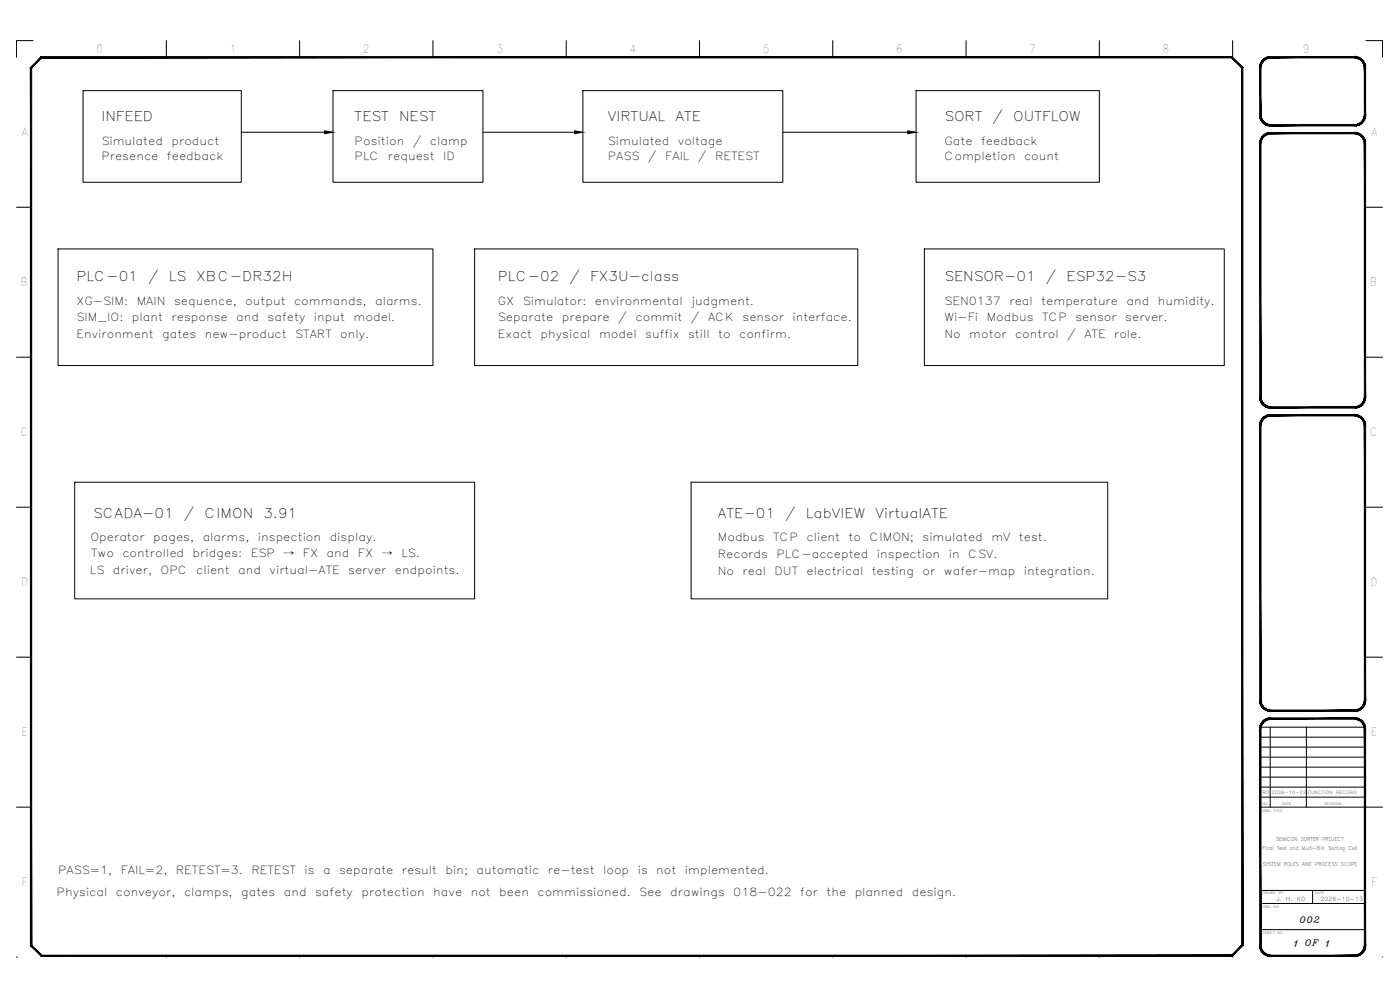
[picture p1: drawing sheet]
<svg xmlns="http://www.w3.org/2000/svg" width="420mm" height="297mm" viewBox="0 0 420 297" stroke-linecap="round" stroke-linejoin="round" font-family="sans-serif">
<g fill="none" stroke="#000" stroke-width=".3">
<path d="M9.9 12.2h-5v5M49.9 12.2v5M89.9 12.2v5M129.9 12.2v5M169.9 12.2v5M209.9 12.2v5M249.9 12.2v5M289.9 12.2v5M329.9 12.2v5M369.9 12.2v5M409.9 12.2h5v5M24.9 27.2h47.5v27.5h-47.5z"/>
<path d="M72.4 39.7h25M99.9 27.2h45v27.5h-45zM144.9 39.7h27.5M174.9 27.2h60v27.5h-60zM234.9 39.7h37.5M274.9 27.2h55v27.5h-55zM372.8 20.3v17.6M4.9 62.2h4.4M17.4 74.7h112.5v35h-112.5zM142.4 74.7h115v35h-115zM277.4 74.7h90v35h-90zM409.9 62.2h5"/>
<path d="M4.9 107.2h4.4M409.9 107.2h5M4.9 152.2h4.4M22.4 144.7h120v35h-120zM207.4 144.7h125v35h-125zM409.9 152.2h5M4.9 197.2h4.4M409.9 197.2h5M378.3 218.2h31.4M381.2 218.2v24M392.1 218.2v24M378.2 239.2h31.4"/>
<path d="M378.3 236.2h31.3M378.3 233.2h31.3M378.3 230.2h31.3M378.3 227.2h31.4M378.3 224.2h31.4M378.3 221.2h31.4M4.9 242.2h4.4M372.8 259.4v24.2M378.2 242.2h31.4M409.9 242.2h5M378.2 278.9h31.4M378.2 271.1h31.4"/>
<path d="M378.2 267.2h31.4M393.9 267.2v3.9M4.9 287.2h.1M49.9 286.8v.4M89.9 286.8v.4M129.9 286.8v.4M169.9 286.8v.4M209.9 286.8v.4M249.9 286.8v.4M289.9 286.8v.4M329.9 286.8v.4M369.9 286.5v.7"/>
<path d="M414.9 287.2h.1"/>
</g>
<g fill="#000" stroke="#000" stroke-width=".3">
<path d="M97.4 39.3l2.5 .4-2.5 .4zM172.4 39.3l2.5 .4-2.5 .4zM272.4 39.3l2.5 .4-2.5 .4z"/>
<path d="M380.9 17h.5v.4zM380.9 17v.4h.5zM380.4 17.2l.5-.2v.4zM380.4 17.2l.1 .3 .4-.1zM379.9 17.3l.5-.1 .1 .3zM379.9 17.3l.2 .4 .4-.2zM379.4 17.6l.5-.3 .2 .4zM379.4 17.6l.3 .3 .4-.2zM379 18l.4-.4 .3 .3zM379 18l.3 .2 .4-.3zM379 18l.3 .2-.6 .2zM378.7 18.4l.3 .2 .3-.4zM378.7 18.4l.3 .2-.6 .2zM378.4 18.8l.4 .2 .2-.4zM378.4 18.8l.4 .2-.6 .3zM378.2 19.3l.4 .1 .2-.4zM378.2 19.3l.4 .1-.5 .4zM378.1 19.8l.4 .1 .1-.5zM378.1 19.8l.4 .1-.5 .4zM378.5 19.9l-.5 .4h.4z"/>
<path d="M381.4 17.4h25.1v-.4zM381.4 17h25.1l-25.1 .4z"/>
<path d="M378 34.5h.4l-.3 .5zM378.4 34.5l-.3 .5 .4-.1zM378.1 35l.4-.1-.3 .6zM378.5 34.9l-.3 .6 .4-.1zM378.2 35.5l.4-.1-.2 .6zM378.6 35.4l-.2 .6 .4-.2zM378.4 36l.4-.2-.1 .6zM378.8 35.8l-.1 .6 .3-.2zM378.7 36.4l.3-.2v.6zM379 36.2v.6l.3-.3zM379 36.8l.3-.3 .1 .7zM379.3 36.5l.1 .7 .3-.4zM379.7 36.8l.2 .6-.5-.2zM379.7 36.8l.2 .6 .2-.3zM380.1 37.1l.3 .5-.5-.2zM380.1 37.1l.3 .5 .1-.3zM380.5 37.3l.4 .5-.5-.2zM380.5 37.3l.4 .5v-.4zM380.9 37.4l.5 .4h-.5zM380.9 37.4l.5 .4v-.4z"/>
<path d="M378 20.3l.4 14.2v-14.2zM378 20.3l.4 14.2h-.4z"/>
<path d="M380.9 39.8h.5v.3zM380.9 39.8v.4l.5-.1zM380.4 39.9l.5-.1v.4zM380.4 39.9l.1 .4 .4-.1zM379.9 40.1l.5-.2 .1 .4zM379.9 40.1l.2 .4 .4-.2zM379.4 40.4l.5-.3 .2 .4zM379.4 40.4l.3 .3 .4-.2zM379 40.7l.4-.3 .3 .3zM379 40.7l.3 .3 .4-.3zM379 40.7l.3 .3-.6 .1zM378.7 41.1l.3 .3 .3-.4zM378.7 41.1l.3 .3-.6 .2zM378.4 41.6l.4 .2 .2-.4zM378.4 41.6l.4 .2-.6 .3zM378.2 42.1l.4 .1 .2-.4zM378.2 42.1l.4 .1-.5 .4zM378.1 42.6h.4l.1-.4zM378.1 42.6h.4l-.5 .5zM378.5 42.6l-.5 .5h.4z"/>
<path d="M381.4 37.8h25.1v-.4zM381.4 37.4h25.1l-25.1 .4z"/>
<path d="M406.5 37.4l.5 .4h-.5zM406.5 37.4l.5 .4v-.4zM407 37.4l.5 .2-.5 .2zM407 37.4l.5 .2-.1-.3zM407.4 37.3l.6 .1-.5 .2zM407.4 37.3l.6 .1-.2-.3zM407.8 37.1l.7 .1-.5 .2zM407.8 37.1l.7 .1-.3-.4zM408.2 36.8h.7l-.4 .4zM408.2 36.8h.7l-.3-.3zM408.6 36.5l.6-.1-.3 .4zM408.9 36.2l-.3 .3 .6-.1zM408.9 36.2l.6-.2-.3 .4zM409.1 35.8l-.2 .4 .6-.2zM409.1 35.8l.6-.3-.2 .5zM409.3 35.4l-.2 .4 .6-.3zM409.3 35.4l.5-.4-.1 .5zM409.4 34.9l-.1 .5 .5-.4zM409.8 34.5v.5l-.4-.1zM409.5 34.5l-.1 .4 .4-.4z"/>
<path d="M409.5 20.3l.3 14.2v-14.2zM409.5 20.3l.3 14.2h-.3z"/>
<path d="M409.8 19.8v.5h-.3zM409.4 19.9l.1 .4 .3-.5zM409.7 19.3l.1 .5-.4 .1zM409.3 19.4l.1 .5 .3-.6zM409.5 18.8l.2 .5-.4 .1zM409.1 19l.2 .4 .2-.6zM409.2 18.4l.3 .4-.4 .2zM408.9 18.6l.2 .4 .1-.6zM408.9 18l.3 .4-.3 .2zM408.9 18l-.3 .2 .3 .4zM408.5 17.6l.4 .4-.3 .2zM408.5 17.6l-.3 .3 .4 .3zM408 17.3l.5 .3-.3 .3zM408 17.3l-.2 .4 .4 .2zM407.5 17.2l.5 .1-.2 .4zM407.5 17.2l-.1 .3 .4 .2zM407 17l.5 .2-.1 .3zM407 17v.4l.4 .1zM406.5 17h.5v.4zM406.5 17v.4h.5z"/>
<path d="M378 43.1l.4 76v-76zM378 43.1l.4 76h-.4z"/>
<path d="M381.4 40.1h25.1v-.3zM381.4 39.8h25.1l-25.1 .3z"/>
<path d="M409.5 43.1l.3 76v-76zM409.5 43.1l.3 76h-.3z"/>
<path d="M409.8 42.6v.5h-.3zM409.4 42.6l.1 .5 .3-.5zM409.7 42.1l.1 .5h-.4zM409.3 42.2l.1 .4 .3-.5zM409.5 41.6l.2 .5-.4 .1zM409.1 41.8l.2 .4 .2-.6zM409.2 41.1l.3 .5-.4 .2zM408.9 41.4l.2 .4 .1-.7zM408.9 40.7l.3 .4-.3 .3zM408.9 40.7l-.3 .3 .3 .4zM408.5 40.4l.4 .3-.3 .3zM408.5 40.4l-.3 .3 .4 .3zM408 40.1l.5 .3-.3 .3zM408 40.1l-.2 .4 .4 .2zM407.5 39.9l.5 .2-.2 .4zM407.5 39.9l-.1 .4 .4 .2zM407 39.8l.5 .1-.1 .4zM407 39.8v.4l.4 .1zM406.5 39.8h.5v.4zM406.5 39.8v.3l.5 .1z"/>
<path d="M378 119.1h.4l-.3 .5zM378.4 119.1l-.3 .5h.4zM378.1 119.6h.4l-.3 .5zM378.5 119.6l-.3 .5 .4-.1zM378.2 120.1l.4-.1-.2 .6zM378.6 120l-.2 .6 .4-.2zM378.4 120.6l.4-.2-.1 .7zM378.8 120.4l-.1 .7 .3-.3zM378.7 121.1l.3-.3v.7zM379 120.8v.7l.3-.3zM379 121.5l.3-.3 .1 .6zM379.3 121.2l.1 .6 .3-.3zM379.7 121.5l.2 .6-.5-.3zM379.7 121.5l.2 .6 .2-.4zM380.1 121.7l.3 .6-.5-.2zM380.1 121.7l.3 .6 .1-.4zM380.5 121.9l.4 .5-.5-.1zM380.5 121.9l.4 .5v-.4zM380.9 122l.5 .4h-.5zM380.9 122l.5 .4v-.4z"/>
<path d="M378 127.7l.4 82.4v-82.4zM378 127.7l.4 82.4h-.4z"/>
<path d="M381.4 122v.4l25.1-.4zM381.4 122.4l25.1-.4v.4z"/>
<path d="M381.4 124.4v.4l25.1-.4zM381.4 124.8l25.1-.4v.4z"/>
<path d="M380.9 124.5l.5-.1v.4zM380.9 124.5v.3h.5zM380.4 124.6l.5-.1v.3zM380.4 124.6l.1 .3 .4-.1zM379.9 124.8l.5-.2 .1 .3zM379.9 124.8l.2 .3 .4-.2zM379.4 125l.5-.2 .2 .3zM379.4 125l.3 .4 .4-.3zM379 125.4l.4-.4 .3 .4zM379 125.4l.3 .3 .4-.3zM379 125.4l.3 .3-.6 .1zM378.7 125.8l.3 .2 .3-.3zM378.7 125.8l.3 .2-.6 .2zM378.4 126.2l.4 .2 .2-.4zM378.4 126.2l.4 .2-.6 .3zM378.2 126.7l.4 .1 .2-.4zM378.2 126.7l.4 .1-.5 .4zM378.1 127.2l.4 .1 .1-.5zM378.1 127.2l.4 .1-.5 .4zM378.5 127.3l-.5 .4h.4z"/>
<path d="M406.5 122l.5 .4h-.5zM406.5 122l.5 .4v-.4zM407 122l.5 .3-.5 .1zM407 122l.5 .3-.1-.4zM407.4 121.9l.6 .2-.5 .2zM407.4 121.9l.6 .2-.2-.4zM407.8 121.7l.7 .1-.5 .3zM407.8 121.7l.7 .1-.3-.3zM408.2 121.5h.7l-.4 .3zM408.2 121.5h.7l-.3-.3zM408.6 121.2l.6-.1-.3 .4zM408.9 120.8l-.3 .4 .6-.1zM408.9 120.8l.6-.2-.3 .5zM409.1 120.4l-.2 .4 .6-.2zM409.1 120.4l.6-.3-.2 .5zM409.3 120l-.2 .4 .6-.3zM409.3 120l.5-.4-.1 .5zM409.4 119.6l-.1 .4 .5-.4zM409.8 119.1v.5h-.4zM409.5 119.1l-.1 .5 .4-.5z"/>
<path d="M409.8 127.2v.5h-.3zM409.4 127.3l.1 .4 .3-.5zM409.7 126.7l.1 .5-.4 .1zM409.3 126.8l.1 .5 .3-.6zM409.5 126.2l.2 .5-.4 .1zM409.1 126.4l.2 .4 .2-.6zM409.2 125.8l.3 .4-.4 .2zM408.9 126l.2 .4 .1-.6zM408.9 125.4l.3 .4-.3 .2zM408.9 125.4l-.3 .3 .3 .3zM408.5 125l.4 .4-.3 .3zM408.5 125l-.3 .4 .4 .3zM408 124.8l.5 .2-.3 .4zM408 124.8l-.2 .3 .4 .3zM407.5 124.6l.5 .2-.2 .3zM407.5 124.6l-.1 .3 .4 .2zM407 124.5l.5 .1-.1 .3zM407 124.5v.3l.4 .1zM406.5 124.4l.5 .1v.3zM406.5 124.4v.4h.5z"/>
<path d="M409.5 127.7l.3 82.4v-82.4zM409.5 127.7l.3 82.4h-.3z"/>
<path d="M378 210.1h.4l-.3 .5zM378.4 210.1l-.3 .5h.4zM378.1 210.6h.4l-.3 .5zM378.5 210.6l-.3 .5 .4-.1zM378.2 211.1l.4-.1-.2 .6zM378.6 211l-.2 .6 .4-.2zM378.4 211.6l.4-.2-.1 .7zM378.8 211.4l-.1 .7 .3-.3zM378.7 212.1l.3-.3v.7zM379 211.8v.7l.3-.3zM379 212.5l.3-.3 .1 .6zM379.3 212.2l.1 .6 .3-.3zM379.7 212.5l.2 .6-.5-.3zM379.7 212.5l.2 .6 .2-.4zM380.1 212.7l.3 .6-.5-.2zM380.1 212.7l.3 .6 .1-.4zM380.5 212.9l.4 .5-.5-.1zM380.5 212.9l.4 .5v-.4zM380.9 213l.5 .4h-.5zM380.9 213l.5 .4v-.4z"/>
<path d="M378 218.7l.4 64.9v-64.9zM378 218.7l.4 64.9h-.4z"/>
<path d="M381.4 213v.4l25.1-.4zM381.4 213.4l25.1-.4v.4z"/>
<path d="M381.4 215.4v.4l25.1-.4zM381.4 215.8l25.1-.4v.4z"/>
<path d="M380.9 215.4h.5v.4zM380.9 215.4v.4h.5zM380.4 215.6l.5-.2v.4zM380.4 215.6l.1 .3 .4-.1zM379.9 215.8l.5-.2 .1 .3zM379.9 215.8l.2 .3 .4-.2zM379.4 216l.5-.2 .2 .3zM379.4 216l.3 .4 .4-.3zM379 216.4l.4-.4 .3 .4zM379 216.4l.3 .3 .4-.3zM379 216.4l.3 .3-.6 .1zM378.7 216.8l.3 .2 .3-.3zM378.7 216.8l.3 .2-.6 .2zM378.4 217.2l.4 .2 .2-.4zM378.4 217.2l.4 .2-.6 .3zM378.2 217.7l.4 .1 .2-.4zM378.2 217.7l.4 .1-.5 .4zM378.1 218.2l.4 .1 .1-.5zM378.1 218.2l.4 .1-.5 .4zM378.5 218.3l-.5 .4h.4z"/>
<path d="M406.5 213l.5 .4h-.5zM406.5 213l.5 .4v-.4zM407 213l.5 .3-.5 .1zM407 213l.5 .3-.1-.4zM407.4 212.9l.6 .2-.5 .2zM407.4 212.9l.6 .2-.2-.4zM407.8 212.7l.7 .1-.5 .3zM407.8 212.7l.7 .1-.3-.3zM408.2 212.5h.7l-.4 .3zM408.2 212.5h.7l-.3-.3zM408.6 212.2l.6-.1-.3 .4zM408.9 211.8l-.3 .4 .6-.1zM408.9 211.8l.6-.2-.3 .5zM409.1 211.4l-.2 .4 .6-.2zM409.1 211.4l.6-.3-.2 .5zM409.3 211l-.2 .4 .6-.3zM409.3 211l.5-.4-.1 .5zM409.4 210.6l-.1 .4 .5-.4zM409.8 210.1v.5h-.4zM409.5 210.1l-.1 .5 .4-.5z"/>
<path d="M409.8 218.2v.5h-.3zM409.4 218.3l.1 .4 .3-.5zM409.7 217.7l.1 .5-.4 .1zM409.3 217.8l.1 .5 .3-.6zM409.5 217.2l.2 .5-.4 .1zM409.1 217.4l.2 .4 .2-.6zM409.2 216.8l.3 .4-.4 .2zM408.9 217l.2 .4 .1-.6zM408.9 216.4l.3 .4-.3 .2zM408.9 216.4l-.3 .3 .3 .3zM408.5 216l.4 .4-.3 .3zM408.5 216l-.3 .4 .4 .3zM408 215.8l.5 .2-.3 .4zM408 215.8l-.2 .3 .4 .3zM407.5 215.6l.5 .2-.2 .3zM407.5 215.6l-.1 .3 .4 .2zM407 215.4l.5 .2-.1 .3zM407 215.4v.4l.4 .1zM406.5 215.4h.5v.4zM406.5 215.4v.4h.5z"/>
<path d="M409.5 218.7l.3 64.9v-64.9zM409.5 218.7l.3 64.9h-.3z"/>
<path d="M372.6 20.4v263.2l.4 .1zM372.6 20.4l.4-.2v263.5zM369.6 17.4l3 3 .4-.2zM369.8 17l3.2 3.2-3.4-2.8zM12.5 17.4h357.1l.2-.4zM12.4 17h357.4l-357.3 .4zM12.4 17l-2.9 3.4 3-3zM12.4 17l-2.9 3.4-.4-.2zM9.1 20.2l.4 263.4v-263.2zM9.1 20.2l.4 263.4-.4 .1zM9.1 283.7l3.4 2.9-3-3zM9.1 283.7l3.4 2.9-.1 .4zM12.5 286.6l-.1 .4 357.2-.4zM12.4 287l357.2-.4 .2 .4zM369.6 286.6l.2 .4 2.8-3.4zM372.6 283.6l.4 .1-3.2 3.3z"/>
<path d="M378 283.6h.4l-.3 .6zM378.4 283.6l-.3 .6 .4-.1zM378.1 284.2l.4-.1-.3 .6zM378.5 284.1l-.3 .6 .4-.1zM378.2 284.7l.4-.1-.2 .6zM378.6 284.6l-.2 .6 .4-.2zM378.4 285.2l.4-.2-.1 .6zM378.8 285l-.1 .6 .3-.2zM378.7 285.6l.3-.2v.6zM379 285.4v.6l.3-.3zM379 286l.3-.3 .1 .6zM379.3 285.7l.1 .6 .3-.3zM379.7 286l.2 .6-.5-.3zM379.7 286l.2 .6 .2-.3zM380.1 286.3l.3 .5-.5-.2zM380.1 286.3l.3 .5 .1-.4zM380.5 286.4l.4 .5-.5-.1zM380.5 286.4l.4 .5v-.4zM380.9 286.5l.5 .5-.5-.1zM380.9 286.5l.5 .5v-.4z"/>
<path d="M381.4 286.6v.4l25.1-.4zM381.4 287l25.1-.4v.4z"/>
<path d="M406.5 286.6l.5 .3-.5 .1zM406.5 286.6l.5 .3v-.4zM407 286.5l.5 .3-.5 .1zM407 286.5l.5 .3-.1-.4zM407.4 286.4l.6 .2-.5 .2zM407.4 286.4l.6 .2-.2-.3zM407.8 286.3h.7l-.5 .3zM407.8 286.3h.7l-.3-.3zM408.2 286h.7l-.4 .3zM408.2 286h.7l-.3-.3zM408.6 285.7l.6-.1-.3 .4zM408.9 285.4l-.3 .3 .6-.1zM408.9 285.4l.6-.2-.3 .4zM409.1 285l-.2 .4 .6-.2zM409.1 285l.6-.3-.2 .5zM409.3 284.6l-.2 .4 .6-.3zM409.3 284.6l.5-.4-.1 .5zM409.4 284.1l-.1 .5 .5-.4zM409.8 283.6v.6l-.4-.1zM409.5 283.6l-.1 .5 .4-.5z"/>
</g>
<g font-size="4">
<text x="30.4" y="36.4">INFEED</text>
<text x="106.4" y="36.4">TEST</text>
<text x="119.8" y="36.4">NEST</text>
<text x="182.4" y="36.4">VIRTUAL</text>
<text x="202.7" y="36.4">ATE</text>
<text x="283.4" y="36.4">SORT</text>
<text x="297.9" y="36.4">/</text>
<text x="304.1" y="36.4">OUTFLOW</text>
<text x="22.9" y="84.4">PLC-01</text>
<text x="44.4" y="84.4">/</text>
<text x="50.6" y="84.4">LS</text>
<text x="58.9" y="84.4">XBC-DR32H</text>
<text x="149.4" y="84.4">PLC-02</text>
<text x="170.9" y="84.4">/</text>
<text x="177.1" y="84.4">FX3U-class</text>
<text x="283.4" y="84.4">SENSOR-01</text>
<text x="313.9" y="84.4">/</text>
<text x="320.1" y="84.4">ESP32-S3</text>
<text x="27.9" y="155.4">SCADA-01</text>
<text x="55.2" y="155.4">/</text>
<text x="61.4" y="155.4">CIMON</text>
<text x="79" y="155.4">3.91</text>
<text x="215.4" y="155.4">ATE-01</text>
<text x="235.7" y="155.4">/</text>
<text x="241.9" y="155.4">LabVIEW</text>
<text x="262.7" y="155.4">VirtualATE</text>
</g>
<g font-size="3.4">
<text x="29" y="15.9">0</text>
<text x="69.2" y="15.9">1</text>
<text x="109" y="15.9">2</text>
<text x="149" y="15.9">3</text>
<text x="189" y="16">4</text>
<text x="229" y="15.9">5</text>
<text x="269" y="15.9">6</text>
<text x="309" y="15.9">7</text>
<text x="349" y="15.9">8</text>
<text x="391" y="15.9">9</text>
<text x="6.4" y="40.9">A</text>
<text x="411.4" y="40.9">A</text>
<text x="30.4" y="43.4">Simulated</text>
<text x="51.4" y="43.4">product</text>
<text x="106.4" y="43.4">Position</text>
<text x="123.9" y="43.4">/</text>
<text x="129" y="43.4">clamp</text>
<text x="182.4" y="43.4">Simulated</text>
<text x="203.4" y="43.4">voltage</text>
<text x="283.4" y="43.4">Gate</text>
<text x="294.4" y="43.4">feedback</text>
<text x="30.4" y="48.1">Presence</text>
<text x="50.1" y="48.1">feedback</text>
<text x="106.4" y="48.1">PLC</text>
<text x="116.4" y="48.1">request</text>
<text x="133" y="48.1">ID</text>
<text x="182.4" y="48.1">PASS</text>
<text x="194.5" y="48.1">/</text>
<text x="199.6" y="48.1">FAIL</text>
<text x="209.4" y="48.1">/</text>
<text x="214.6" y="48.1">RETEST</text>
<text x="283.4" y="48.1">Completion</text>
<text x="307.3" y="48.1">count</text>
<text x="6.3" y="85.9">B</text>
<text x="411.3" y="85.9">B</text>
<text x="22.9" y="91.4">XG-SIM:</text>
<text x="41" y="91.4">MAIN</text>
<text x="52.2" y="91.4">sequence,</text>
<text x="73.6" y="91.4">output</text>
<text x="88.2" y="91.4">commands,</text>
<text x="112.6" y="91.4">alarms.</text>
<text x="149.4" y="91.4">GX</text>
<text x="156.9" y="91.4">Simulator:</text>
<text x="178.5" y="91.4">environmental</text>
<text x="207.4" y="91.4">judgment.</text>
<text x="283.4" y="91.4">SEN0137</text>
<text x="302.9" y="91.4">real</text>
<text x="312.5" y="91.4">temperature</text>
<text x="338.1" y="91.4">and</text>
<text x="347.5" y="91.4">humidity.</text>
<text x="22.9" y="96.4">SIM_IO:</text>
<text x="22.9" y="101.5">Environment</text>
<text x="39.6" y="96.4">plant</text>
<text x="48.7" y="101.5">gates</text>
<text x="51.5" y="96.4">response</text>
<text x="61.5" y="101.5">new-product</text>
<text x="70.9" y="96.4">and</text>
<text x="80.3" y="96.4">safety</text>
<text x="88.6" y="101.5">START</text>
<text x="94.2" y="96.4">input</text>
<text x="102.1" y="101.5">only.</text>
<text x="106.1" y="96.4">model.</text>
<text x="149.4" y="96.4">Separate</text>
<text x="149.4" y="101.5">Exact</text>
<text x="162.2" y="101.5">physical</text>
<text x="168.6" y="96.4">prepare</text>
<text x="179.8" y="101.5">model</text>
<text x="185.5" y="96.4">/</text>
<text x="190.7" y="96.4">commit</text>
<text x="193.6" y="101.5">suffix</text>
<text x="206.5" y="101.5">still</text>
<text x="207.3" y="96.4">/</text>
<text x="212.5" y="96.4">ACK</text>
<text x="215.5" y="101.5">to</text>
<text x="221.8" y="101.5">confirm.</text>
<text x="222.8" y="96.4">sensor</text>
<text x="237.8" y="96.4">interface.</text>
<text x="283.4" y="96.4">Wi-Fi</text>
<text x="283.4" y="101.5">No</text>
<text x="290.9" y="101.5">motor</text>
<text x="296.1" y="96.4">Modbus</text>
<text x="304.6" y="101.5">control</text>
<text x="312.7" y="96.4">TCP</text>
<text x="320.3" y="101.5">/</text>
<text x="322.7" y="96.4">sensor</text>
<text x="325.4" y="101.5">ATE</text>
<text x="334.4" y="101.5">role.</text>
<text x="337.7" y="96.4">server.</text>
<text x="6.3" y="130.9">C</text>
<text x="411.3" y="130.9">C</text>
<text x="27.1" y="162.2">Operator</text>
<text x="27.3" y="167.2">Two</text>
<text x="36.7" y="167.2">controlled</text>
<text x="46" y="162.2">pages,</text>
<text x="57.8" y="167.2">bridges:</text>
<text x="60.8" y="162.2">alarms,</text>
<text x="75.2" y="167.2">ESP</text>
<text x="77.4" y="162.2">inspection</text>
<text x="85" y="167.2">→</text>
<text x="90.9" y="167.2">FX</text>
<text x="98" y="167.2">and</text>
<text x="98.9" y="162.2">display.</text>
<text x="107.4" y="167.2">FX</text>
<text x="114.5" y="167.2">→</text>
<text x="120.5" y="167.2">LS.</text>
<text x="215.4" y="162.4">Modbus</text>
<text x="215.4" y="167.4">Records</text>
<text x="232" y="162.4">TCP</text>
<text x="233" y="167.4">PLC-accepted</text>
<text x="242" y="162.4">client</text>
<text x="254.7" y="162.4">to</text>
<text x="260.9" y="162.4">CIMON;</text>
<text x="263.2" y="167.4">inspection</text>
<text x="276.9" y="162.4">simulated</text>
<text x="284.7" y="167.4">in</text>
<text x="290.5" y="167.4">CSV.</text>
<text x="297.5" y="162.4">mV</text>
<text x="305.8" y="162.4">test.</text>
<text x="27" y="172.2">LS</text>
<text x="33.9" y="172.2">driver,</text>
<text x="48.2" y="172.2">OPC</text>
<text x="58.9" y="172.2">client</text>
<text x="71.5" y="172.2">and</text>
<text x="80.9" y="172.2">virtual-ATE</text>
<text x="104.5" y="172.2">server</text>
<text x="118.5" y="172.2">endpoints.</text>
<text x="215.4" y="172.5">No</text>
<text x="222.9" y="172.5">real</text>
<text x="232.5" y="172.5">DUT</text>
<text x="242.1" y="172.5">electrical</text>
<text x="261.6" y="172.5">testing</text>
<text x="276.9" y="172.5">or</text>
<text x="283.3" y="172.5">wafer-map</text>
<text x="307.3" y="172.5">integration.</text>
<text x="6.4" y="175.9">D</text>
<text x="411.4" y="175.9">D</text>
<text x="6.5" y="220.9">E</text>
<text x="411.5" y="220.9">E</text>
<text x="17.4" y="262.4">PASS=1,</text>
<text x="36.2" y="262.4">FAIL=2,</text>
<text x="52.8" y="262.4">RETEST=3.</text>
<text x="75.5" y="262.4">RETEST</text>
<text x="91.4" y="262.4">is</text>
<text x="97" y="262.4">a</text>
<text x="101.8" y="262.4">separate</text>
<text x="120.6" y="262.4">result</text>
<text x="133.7" y="262.4">bin;</text>
<text x="143" y="262.4">automatic</text>
<text x="164.4" y="262.4">re-test</text>
<text x="181" y="262.4">loop</text>
<text x="191.4" y="262.4">is</text>
<text x="197" y="262.4">not</text>
<text x="205.5" y="262.4">implemented.</text>
<text x="6.6" y="265.9">F</text>
<text x="17" y="268.9">Physical</text>
<text x="34.8" y="268.9">conveyor,</text>
<text x="55.2" y="268.9">clamps,</text>
<text x="72.4" y="268.9">gates</text>
<text x="85.2" y="268.9">and</text>
<text x="94.6" y="268.9">safety</text>
<text x="108.5" y="268.9">protection</text>
<text x="130" y="268.9">have</text>
<text x="141.3" y="268.9">not</text>
<text x="149.8" y="268.9">been</text>
<text x="161.3" y="268.9">commissioned.</text>
<text x="191.8" y="268.9">See</text>
<text x="201.1" y="268.9">drawings</text>
<text x="220.1" y="268.9">018-022</text>
<text x="240.2" y="268.9">for</text>
<text x="248" y="268.9">the</text>
<text x="256.5" y="268.9">planned</text>
<text x="273.6" y="268.9">design.</text>
<text x="411.6" y="265.9">F</text>
</g>
<g font-size="2.7">
<text x="390.1" y="276.8">002</text>
<text x="388.4" y="284">1</text>
<text x="391.7" y="283.9">OF</text>
<text x="397.9" y="284">1</text>
</g>
<g font-size="1.7">
<text x="383.1" y="270.3">J.</text>
<text x="385.9" y="270.3">H.</text>
<text x="389.2" y="270.3">KO</text>
<text x="396.3" y="270.3">2026-10-13</text>
</g>
<g font-size="1.6">
<text x="378.9" y="254.9">Final Test and Multi-Bin Sorting Cell</text>
<text x="383" y="252.4">SEMICON SORTER PROJECT</text>
<text x="379" y="260">SYSTEM ROLES AND PROCESS SCOPE</text>
</g>
<g font-size="1.3">
<text x="378.8" y="238.2">R0</text>
<text x="381.7" y="238.2">2026-10-22</text>
<text x="392.5" y="238.3">FUNCTION</text>
<text x="401" y="238.3">RECORD</text>
</g>
<g font-size="1.1">
<text x="378.9" y="243.5">DWG</text>
<text x="378.9" y="241.5">NO.</text>
<text x="382.2" y="243.5">TITLE</text>
<text x="384.8" y="241.5">DATE</text>
<text x="397.5" y="241.5">REVISION</text>
<text x="378.9" y="268.3">DRAWN</text>
<text x="383.7" y="268.3">BY</text>
<text x="394.6" y="268.3">DATE</text>
<text x="378.9" y="272.5">DWG</text>
<text x="382.2" y="272.5">NO</text>
<text x="378.9" y="280.2">SHEET</text>
<text x="383.4" y="280.2">NO</text>
</g>
</svg>
